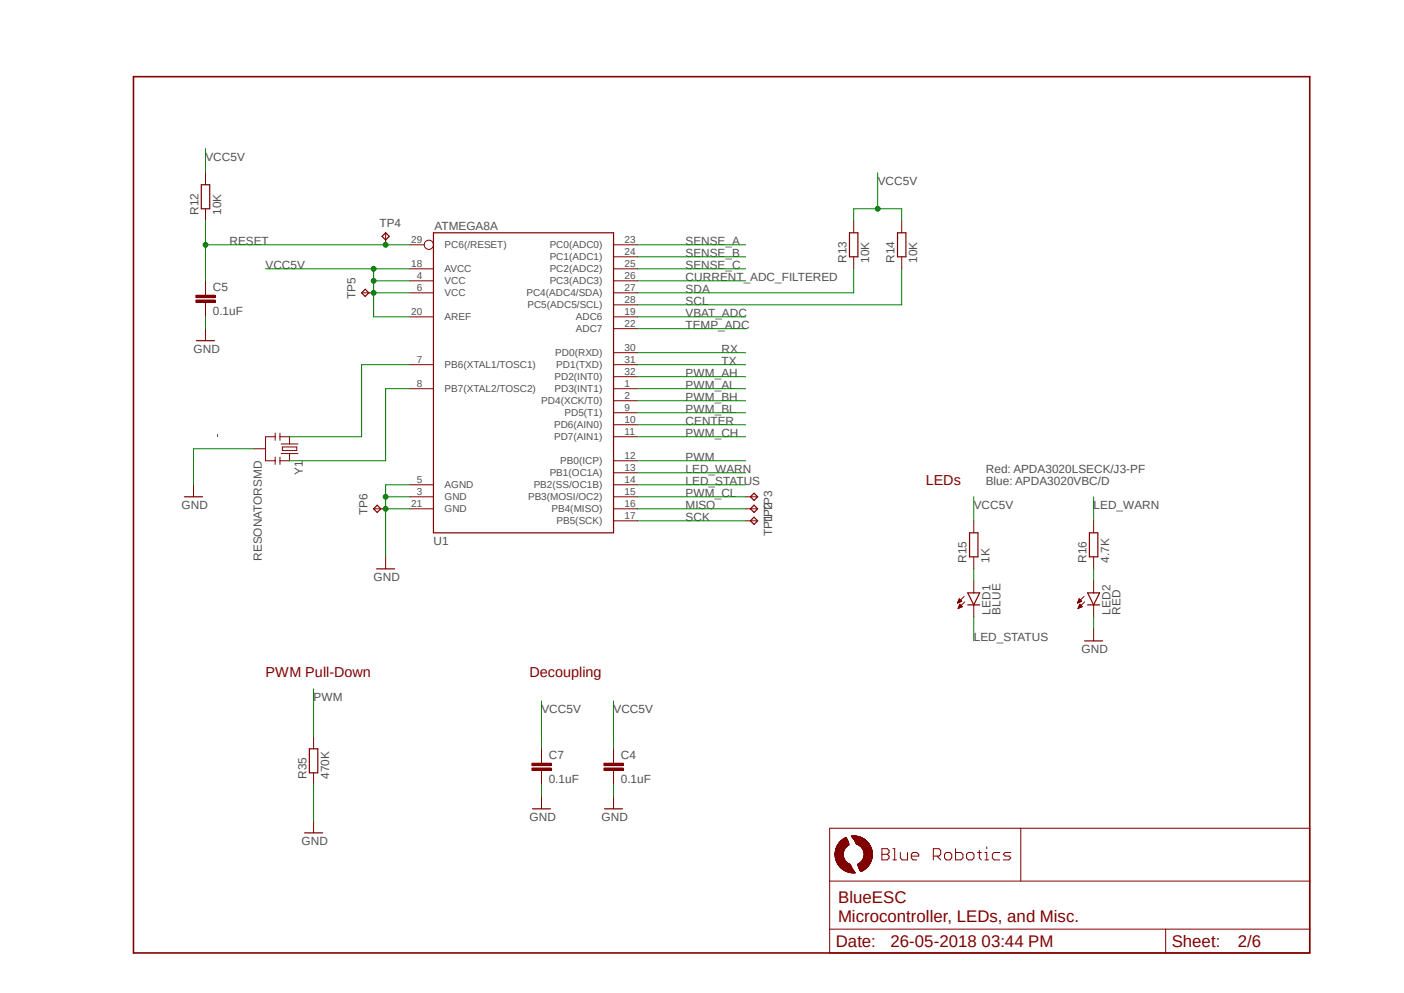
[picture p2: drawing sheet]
<svg xmlns="http://www.w3.org/2000/svg" width="297mm" height="210mm" viewBox="0 0 297 210" stroke-linecap="round" stroke-linejoin="round" font-family="sans-serif">
<path d="M27.7 15.9l249.8 186.2M277.5 15.9l-249.8 186.2" fill="none" stroke="#fff" stroke-width=".21"/>
<path d="M46 91.9v.5" fill="none" stroke="#505050" stroke-width=".21"/>
<path d="M28.2 16.2h248.9v185.3h-248.9z" fill="none" stroke="#800000" stroke-width=".34"/>
<g fill="none" stroke="#800000" stroke-width=".21">
<path d="M43.5 36.5v2.6M43.5 44.2v2.5M86.7 59.4h5M86.7 56.9h5M86.7 51.8h3M129.8 59.4h5.1M129.8 56.9h5.1M129.8 54.3h5.1M129.8 51.8h5.1M43.5 61.9v.5M43.5 64v.5M86.7 77.1h5"/>
<path d="M86.7 61.9h5M86.7 67h5M129.8 77.1h5.1M129.8 61.9h5.1M129.8 67h5.1M129.8 79.7h5.1M129.8 74.6h5.1M129.8 69.5h5.1M129.8 64.5h5.1M86.7 82.2h5M129.8 82.2h5.1M129.8 100h5.1"/>
<path d="M129.8 97.5h5.1M129.8 92.4h5.1M129.8 89.8h5.1M129.8 87.3h5.1M129.8 84.8h5.1M86.7 105.1h5M86.7 107.6h5M86.7 102.5h5M129.8 110.2h5.1M129.8 105.1h5.1M129.8 107.6h5.1M129.8 102.5h5.1"/>
<path d="M175.5 175.2h101.6v26.3h-101.6zM176.7 180h1.8M176.7 179.9h1.8M176.8 179.9h1.7M176.8 179.7h1.8M176.9 179.5h1.8M176.9 179.3h2M177 179.3h1.9M177 179.2h1.9M177 179.1h2M177 179.1h2.1M177 179h2.1"/>
<path d="M177.1 178.9h2.2M177.1 178.9h2.3M177.2 178.8h2.2M177.2 178.7h2.4M177.2 178.6h2.4M177.3 178.6h2.2M177.4 178.5h2.1M177.4 178.4h2.1M177.5 178.3l2 .1M177.5 178.3h2M177.5 178.2h2M177.6 178.2h1.9"/>
<path d="M177.6 178.1h1.9M177.7 178.1h1.8M177.8 178h1.6M177.8 177.9h1.6M177.9 177.8h1.4M178 177.8h1.3M178.1 177.7h1.2M178.1 177.6h1.1M178.2 177.6h1M178.2 177.5h1M178.3 177.5h.9M178.4 177.4h.7"/>
<path d="M178.5 177.4h.6M178.6 179.8h-1.8M178.6 177.3h.5M178.7 179.6h-1.9M178.8 179.4h-1.9M178.8 177.2h.2M178.9 177.1v.1M179 179.2h-2M179.2 178.9l-2.1 .1M179.5 178.7l-2.3 .1M180.1 176.8l1.4 .1M180.1 176.9h1.6"/>
<path d="M180.2 176.8h.8M180.2 177h1.6M180.3 177l1.8 .1M180.3 177h1.6M180.3 177.1h1.9M180.4 177.2h1.9M180.4 177.2l2.1 .1M180.4 177.2h2M180.5 177.3h2.1M180.6 177.4h2.1M180.6 177.5h2.3M180.6 177.4h2.2"/>
<path d="M180.7 177.5h2.3M180.7 177.6h2.3M180.8 177.7h2.3M180.8 177.8h2.4M180.8 177.8h2.5M180.9 177.9h2.5M180.9 178h2.5M181 178.1h2.5M181 178h2.5M181 178.1h2.6M181.1 178.3h2.6M181.1 178.2h2.5"/>
<path d="M181.1 178.5h2.8M181.1 178.4h2.7M181.2 178.5l2.7 .1M181.3 178.6h2.6M181.4 178.6h2.5M181.6 178.7h2.4M181.7 178.7l2.3 .1M181.8 178.8h2.3M181.8 178.9h2.3M181.9 178.9h2.2M182.1 179h2M182.1 179.1h2"/>
<path d="M182.2 179.1h2M182.2 179.2h2M182.3 179.2h1.9M182.3 179.3h2M182.4 179.4h1.9M182.4 179.3h1.9M182.5 179.5h1.8M182.5 179.6h1.9M182.6 179.7h1.8M182.6 179.8h1.8M182.7 179.9h1.7M182.7 180h1.7"/>
<path d="M186.6 179.5h1.1l.4 .4v.4l-.4 .4 .4 .4v.3l-.4 .5h-1.1zM188.9 179.5h.4v2.4M202.1 179.5v2.4h1.2l.4-.5v-.7l-.4-.4h-1.2M207.2 179.9v1.5l.4 .5M208.7 179.1v.4M215.9 175.2v11.1M175.5 196.5h101.6M175.5 186.4h101.6M176.7 180.6h1.7M176.7 180.8h1.7M176.7 180.7h1.7M176.7 180.5h1.7"/>
<path d="M176.7 180.3h1.7M176.7 181.1h1.7M176.7 181.4h1.8M176.7 181.3h1.7M176.7 181.2h1.7M176.7 181h1.7M176.7 180.9h1.7M176.7 180.4h1.7M176.7 180.2h1.7M176.7 180.1h1.7M176.7 181.5h1.8M176.8 181.7h1.8"/>
<path d="M176.8 181.6h1.8M176.8 181.9h1.9M176.8 181.8h1.9M176.8 181.8h1.8M176.9 182h1.9M176.9 181.9h1.8M176.9 182.1h2M177 182.2h1.9M177 182.1h1.9M177 182.3h2M177 182.2h2M177 182.4h2.2"/>
<path d="M177 182.3l2.1 .1M177.1 182.5h2.2M177.1 182.5h2.1M177.1 182.5l2.3 .1M177.2 182.6h2.3M177.2 182.7h2.5M177.2 182.7h2.4M177.2 182.8h2.6M177.3 182.8h2.6M177.3 182.9h2.6M177.4 183h2.5M177.4 182.9h2.5"/>
<path d="M177.4 183h2.6M177.5 183.1h2.5M177.5 183.2h2.5M177.6 183.3h2.4M177.7 183.4h2.4M177.7 183.3h2.4M177.8 183.5h2.3M177.8 183.5h2.4M177.9 183.6h2.3M177.9 183.6h2.4M178.1 183.7h2.2M178.1 183.8h2.2"/>
<path d="M178.2 183.8l2.2 .1M178.3 183.9h2.1M178.4 183.9h2M178.4 180.4l-1.7 .1M178.4 184h2.1M178.5 184l2 .1M178.6 184.1h2M178.7 184.1h1.9M178.8 184.2h1.8M178.9 184.2l1.8 .1M179.1 184.3h1.6M179.2 184.4h1.6"/>
<path d="M179.3 184.4h1.5M179.4 184.4l1.4 .1M179.7 184.5h1.2M179.9 184.6h1M180.2 184.6h.7M181.5 182.9h2.4M181.5 182.8h2.4M181.5 183.1h2.2M181.5 183h2.2M181.5 183h2.3M181.6 183.3h2M181.6 183.1h2.1"/>
<path d="M181.6 182.7h2.4M181.6 183.4h1.9M181.6 183.3h1.9M181.7 183.5h1.7M181.7 183.6h1.6M181.7 183.5h1.6M181.7 182.6h2.3M181.8 183.8h1.3M181.8 183.7h1.3M181.9 183.9h.9M181.9 183.9h1M181.9 184h.8"/>
<path d="M181.9 184h.9M181.9 182.5h2.2M182 184.2h.4M182 184.1h.5M182 184.2h.3M182 182.4h2.1M182.1 182.4h2M182.1 184.3h.1M182.2 182.3h2M182.2 182.2h2M182.4 182.1h1.9M182.4 182h1.9"/>
<path d="M182.5 181.9h1.8M182.5 181.9h1.9M182.5 181.8h1.9M182.6 181.7h1.8M182.6 181.6h1.8M182.7 181.5h1.7M182.7 181.4h1.7M182.8 181.3h1.7M182.8 181.2h1.7M182.8 180.2h1.7M182.8 180.1h1.7M182.8 180.3h1.7"/>
<path d="M182.8 181.1h1.7M182.8 181h1.7M182.8 180.9h1.7M182.8 180.4h1.7M182.8 180.6h1.7M182.8 180.8h1.7M182.8 180.7h1.7M182.8 180.5h1.7M183 183.8l-1.2 .1M183.3 183.6h-1.6M183.6 183.2h-2M183.9 182.8h-2.4"/>
<path d="M184.1 182.5l-2.3 .1M184.3 182.1l-2 .1M184.4 181.7h-1.8M184.5 180.8l-1.7 .1M186.6 180.7h1.1M188.9 181.9h.8M190.5 180.3v1.1l.3 .5h1.2v-1.6M192.8 181.1h1.6v-.4l-.5-.4h-.7l-.4 .4v.7l.4 .5h.7M197.4 181.1h1.2l.4-.4v-.8l-.4-.4h-1.2v2.4M198.2 181.1l.8 .8M200.2 180.3h.8l.3 .4v.7l-.3 .5h-.8l-.4-.5v-.7zM204.5 180.7l.4-.4h.8l.3 .4v.7l-.3 .5h-.8l-.4-.5z"/>
<path d="M206.8 180.3h.8M208.4 181.9h.7M208.4 180.3h.3v1.6M211.5 180.3h-1.2l-.4 .4v.7l.4 .5h1.2M213.8 180.3h-1.2l-.3 .4 .3 .4h.8l.4 .3-.4 .5h-1.1M246.6 196.5v5"/>
<circle cx="90.7" cy="51.8" r=".98"/>
</g>
<path d="M42.6 39.1h1.8v5.1h-1.8zM91.7 49.2h38.1v63.5h-38.1z" fill="none" stroke="#800000" stroke-width=".25"/>
<path d="M41.4 63.5h4.1v.5h-4.1z" fill-rule="evenodd" fill="#800000"/>
<path d="M41.4 63.5h4.1v.5h-4.1z" fill="none" stroke="#800000" stroke-width=".21"/>
<path d="M41.4 62.4h4.1v.5h-4.1z" fill-rule="evenodd" fill="#800000"/>
<g fill="none" stroke="#800000" stroke-width=".21">
<path d="M43.5 59.4v2.5M180.6 46.7v2.5M180.6 54.3v2.6M190.8 46.7v2.5M190.8 54.3v2.6M41.4 62.4h4.1v.5h-4.1zM43.5 64.5v2.5M43.5 69.5v2.6M53.6 94.9h2.6M58.2 92.4h-2v5.1h2M58.2 91.6v1.5M58.2 96.7v1.5"/>
<path d="M59.2 92.4h2.1v1.5M59.2 91.6v1.5M59.2 96.7v1.5M59.5 95.9h3.5M59.5 93.9h3.5M59.7 94.5h3.1v.8h-3.1zM61.3 95.9v1.6h-2.1M40.9 102.5v2.6M81.6 117.8v2.5M206 110.2v2.5M206 117.8v2.5M231.4 110.2v2.5"/>
<path d="M231.4 117.8v2.5M231.4 133v2.6M114.6 160.9v.5M114.6 162.9v.5"/>
</g>
<path d="M179.7 49.2h1.8v5.1h-1.8zM189.9 49.2h1.7v5.1h-1.7zM41.6 72.1h3.8M39 105.1h3.8M205.1 112.7h1.8v5.1h-1.8zM230.5 112.7h1.7v5.1h-1.7zM79.7 120.3h3.8M229.4 135.6h3.9" fill="none" stroke="#800000" stroke-width=".25"/>
<path d="M112.5 162.4h4.1v.5h-4.1z" fill-rule="evenodd" fill="#800000"/>
<path d="M112.5 162.4h4.1v.5h-4.1z" fill="none" stroke="#800000" stroke-width=".21"/>
<path d="M112.5 161.4h4.1v.5h-4.1z" fill-rule="evenodd" fill="#800000"/>
<path d="M114.6 158.4v2.5M112.5 161.4h4.1v.5h-4.1zM114.6 163.4v2.6M114.6 168.5v2.6M129.8 160.9v.5M129.8 162.9v.5" fill="none" stroke="#800000" stroke-width=".21"/>
<path d="M112.6 171.1h3.9" fill="none" stroke="#800000" stroke-width=".25"/>
<path d="M127.8 162.4h4v.5h-4z" fill-rule="evenodd" fill="#800000"/>
<path d="M127.8 162.4h4v.5h-4z" fill="none" stroke="#800000" stroke-width=".21"/>
<path d="M127.8 161.4h4v.5h-4z" fill-rule="evenodd" fill="#800000"/>
<g fill="none" stroke="#800000" stroke-width=".21">
<path d="M81.6 49.2v2.6M76.5 61.9h2.5M79 107.6h2.6M157.7 110.2h2.6M157.7 107.6h2.6M157.7 105.1h2.6M202.6 127.5h.1M202.6 127.4h.3M202.6 127.3h.6M202.7 127.2h.7M202.7 128.6h.2M202.7 127.1h.7"/>
<path d="M202.7 128.5h.3M202.8 127h.5M202.8 128.4h.4M202.8 126.9h.4M202.8 128.4h.7M202.9 126.8h.2M202.9 128.3h.6M202.9 126.7h.1M202.9 128.2h.5M202.9 126.7l-.3 .9M202.9 126.7l.6 .5-.9 .4M202.9 128.1h.4"/>
<path d="M203 128h.2M203 127.9h.2M203 127.8h.1M203.1 127.8l-.4 .9M203.1 127.8l.5 .5-.9 .4M204 126.2l-1.4 1.4M204.1 127.3l-1.4 1.4M206 122.9v2.5M206 127.9v2.6M228 127.5h.1M228 127.4h.3M228 127.3h.6"/>
<path d="M228.1 127.2h.7M228.1 128.6h.1M228.1 127.1h.7M228.1 128.5h.3M228.2 127h.5M228.2 128.4h.4M228.2 126.9h.4M228.2 126.8h.3M228.2 128.4h.7M228.3 126.7h.1M228.3 128.3h.6M228.3 128.2h.5"/>
<path d="M228.3 128.1h.4M228.3 126.7l-.4 .9M228.3 126.7l.5 .5M228.3 128h.3M228.4 127.9h.2M228.4 127.8h.1M228.4 127.8l-.4 .9M228.4 127.8l.5 .5-.9 .4M228.8 127.2l-.9 .4M229.3 126.2l-1.4 1.4M229.4 127.3l-1.4 1.4M231.4 122.9v2.5"/>
<path d="M231.4 127.9v2.6M66.3 155.9v2.5M129.8 158.4v2.5M66.3 163.4v2.6M66.3 173.6v2.5M127.8 161.4h4v.5h-4zM129.8 163.4v2.6M129.8 168.5v2.6"/>
</g>
<g fill="none" stroke="#800000" stroke-width=".25">
<path d="M80.8 50l.8-.8 .7 .8-.7 .8zM77.3 61.2l.7 .7-.7 .8-.8-.8zM79.8 106.8l.8 .8-.8 .8-.8-.8zM159.5 109.4l.8 .8-.8 .7-.8-.7zM159.5 106.8l.8 .8-.8 .8-.8-.8zM159.5 104.3l.8 .8-.8 .7-.8-.7zM204.7 125.4h2.6l-1.3 2.5zM204.7 127.9h2.6M230.1 127.9h2.5M230.1 125.4h2.5l-1.2 2.5zM65.4 158.4h1.8v5h-1.8zM64.4 176.1h3.8"/>
<path d="M127.9 171.1h3.8"/>
</g>
<path d="M134.9 51.8h22.8M134.9 54.3h22.8M134.9 56.9h22.8M43.5 67v2.5M81.6 105.1h5.1M86.7 102.5h-5.1v15.3" fill="none" stroke="#008000" stroke-width=".21"/>
<circle cx="81.6" cy="105.1" r=".51" fill="#008000"/>
<g fill="none" stroke="#008000" stroke-width=".21">
<path d="M81.6 107.6h5.1"/>
<circle cx="81.6" cy="105.1" r=".51"/>
</g>
<circle cx="81.6" cy="107.6" r=".51" fill="#008000"/>
<g fill="none" stroke="#008000" stroke-width=".21">
<path d="M79 59.4h7.7M86.7 56.9h-7.7v5h7.7M134.9 67h22.8M53.6 94.9h-12.7v7.6M134.9 89.8h22.8M231.4 130.5v2.5M66.3 166v7.6M114.6 166v2.5M129.8 166v2.5"/>
<circle cx="81.6" cy="107.6" r=".51"/>
</g>
<circle cx="79" cy="59.4" r=".51" fill="#008000"/>
<g fill="none" stroke="#008000" stroke-width=".21">
<path d="M56.2 56.9h22.8"/>
<circle cx="79" cy="59.4" r=".51"/>
</g>
<circle cx="79" cy="56.9" r=".51" fill="#008000"/>
<g fill="none" stroke="#008000" stroke-width=".21">
<path d="M79 61.9v5.1h7.7"/>
<circle cx="79" cy="56.9" r=".51"/>
</g>
<circle cx="79" cy="61.9" r=".51" fill="#008000"/>
<g fill="none" stroke="#008000" stroke-width=".21">
<path d="M43.5 31.5v5M185.7 36.5v7.7M180.6 46.7v-2.5h10.2v2.5"/>
<circle cx="79" cy="61.9" r=".51"/>
</g>
<circle cx="185.7" cy="44.2" r=".51" fill="#008000"/>
<g fill="none" stroke="#008000" stroke-width=".21">
<path d="M43.5 51.8h43.2M43.5 46.7v12.7M180.6 56.9v5h-45.7M190.8 56.9v7.6h-55.9M86.7 77.1h-10.2v15.3h-15.2M134.9 74.6h22.8M134.9 77.1h22.8M134.9 69.5h22.8M134.9 79.7h22.8M86.7 82.2h-5.1v15.3h-20.3M134.9 100h22.8M134.9 82.2h22.8"/>
<path d="M134.9 87.3h22.8M134.9 97.5h22.8M134.9 92.4h22.8M134.9 84.8h22.8M134.9 105.1h22.8M134.9 102.5h22.8M134.9 107.6h22.8M134.9 110.2h22.8M206 105.1v5.1M231.4 105.1v5.1M206 130.5v5.1M66.3 145.7v10.2"/>
<path d="M114.6 148.3v10.1M129.8 148.3v10.1"/>
<circle cx="185.7" cy="44.2" r=".51"/>
</g>
<circle cx="43.5" cy="51.8" r=".51" fill="#008000"/>
<circle cx="43.5" cy="51.8" r=".51" fill="none" stroke="#008000" stroke-width=".21"/>
<circle cx="81.6" cy="51.8" r=".51" fill="#008000"/>
<g fill="none" stroke="#008000" stroke-width=".21">
<path d="M134.9 59.4h22.8M206 120.3v2.6M231.4 120.3v2.6"/>
<circle cx="81.6" cy="51.8" r=".51"/>
</g>
<g font-size="3.6" fill="#800000">
<text x="177.3" y="190.9">BlueESC</text>
<text x="177.3" y="195">Microcontroller, LEDs, and Misc.</text>
<text x="176.8" y="200.3">Date:</text>
<text x="188.4" y="200.3">26-05-2018 03:44 PM</text>
<text x="247.9" y="200.3">Sheet:</text>
<text x="261.8" y="200.3">2/6</text>
</g>
<g font-size="3" fill="#800000">
<text x="195.8" y="102.5">LEDs</text>
<text x="56.2" y="143.2">PWM Pull-Down</text>
<text x="112" y="143.2">Decoupling</text>
</g>
<g font-size="2.5" fill="#505050">
<text x="43.5" y="34">VCC5V</text>
<text x="185.7" y="39.1">VCC5V</text>
<text x="42" y="45.4" transform="rotate(-90 42 45.4)">R12</text>
<text x="46.8" y="45.4" transform="rotate(-90 46.8 45.4)">10K</text>
<text x="80.3" y="48">TP4</text>
<text x="48.6" y="51.8">RESET</text>
<text x="91.9" y="48.7">ATMEGA8A</text>
<text x="145" y="51.8">SENSE_A</text>
<text x="56.2" y="56.9">VCC5V</text>
<text x="145" y="54.3">SENSE_B</text>
<text x="145" y="56.9">SENSE_C</text>
<text x="145" y="59.4">CURRENT_ADC_FILTERED</text>
<text x="179.1" y="55.6" transform="rotate(-90 179.1 55.6)">R13</text>
<text x="183.9" y="55.6" transform="rotate(-90 183.9 55.6)">10K</text>
<text x="189.2" y="55.6" transform="rotate(-90 189.2 55.6)">R14</text>
<text x="194.1" y="55.6" transform="rotate(-90 194.1 55.6)">10K</text>
<text x="45" y="61.6">C5</text>
<text x="75.2" y="63.2" transform="rotate(-90 75.2 63.2)">TP5</text>
<text x="145" y="61.9">SDA</text>
<text x="145" y="64.5">SCL</text>
<text x="45" y="66.6">0.1uF</text>
<text x="145" y="67">VBAT_ADC</text>
<text x="145" y="69.6">TEMP_ADC</text>
<text x="40.9" y="74.6">GND</text>
<text x="152.7" y="74.6">RX</text>
<text x="152.7" y="77.1">TX</text>
<text x="145" y="82.2">PWM_AL</text>
<text x="145" y="79.7">PWM_AH</text>
<text x="145" y="89.8">CENTER</text>
<text x="145" y="87.3">PWM_BL</text>
<text x="145" y="84.8">PWM_BH</text>
<text x="145" y="92.4">PWM_CH</text>
<text x="64.1" y="100.5" transform="rotate(-90 64.1 100.5)">Y1</text>
<text x="145" y="100">LED_WARN</text>
<text x="145" y="97.5">PWM</text>
<text x="208.5" y="100">Red: APDA3020LSECK/J3-PF</text>
<text x="38.4" y="107.6">GND</text>
<text x="145" y="105.1">PWM_CL</text>
<text x="145" y="102.5">LED_STATUS</text>
<text x="145" y="107.6">MISO</text>
<text x="206" y="107.6">VCC5V</text>
<text x="208.5" y="102.5">Blue: APDA3020VBC/D</text>
<text x="231.4" y="107.6">LED_WARN</text>
<text x="77.8" y="108.9" transform="rotate(-90 77.8 108.9)">TP6</text>
<text x="145" y="110.2">SCK</text>
<text x="163.3" y="113.5" transform="rotate(-90 163.3 113.5)">TP1 TP3</text>
<text x="163.3" y="110.9" transform="rotate(-90 163.3 110.9)">TP2</text>
<text x="55.4" y="118.6" transform="rotate(-90 55.4 118.6)">RESONATORSMD</text>
<text x="91.7" y="115.2">U1</text>
<text x="204.5" y="119" transform="rotate(-90 204.5 119)">R15</text>
<text x="209.3" y="119" transform="rotate(-90 209.3 119)">1K</text>
<text x="229.9" y="119" transform="rotate(-90 229.9 119)">R16</text>
<text x="234.7" y="119" transform="rotate(-90 234.7 119)">4.7K</text>
<text x="79" y="122.9">GND</text>
<text x="209.6" y="130" transform="rotate(-90 209.6 130)">LED1</text>
<text x="211.7" y="130" transform="rotate(-90 211.7 130)">BLUE</text>
<text x="234.9" y="130" transform="rotate(-90 234.9 130)">LED2</text>
<text x="237.1" y="130" transform="rotate(-90 237.1 130)">RED</text>
<text x="206" y="135.6">LED_STATUS</text>
<text x="228.8" y="138.1">GND</text>
<text x="66.3" y="148.3">PWM</text>
<text x="114.6" y="150.8">VCC5V</text>
<text x="129.8" y="150.8">VCC5V</text>
<text x="116.1" y="160.5">C7</text>
<text x="131.3" y="160.5">C4</text>
<text x="64.8" y="164.7" transform="rotate(-90 64.8 164.7)">R35</text>
<text x="69.6" y="164.7" transform="rotate(-90 69.6 164.7)">470K</text>
<text x="116.1" y="165.6">0.1uF</text>
<text x="131.3" y="165.6">0.1uF</text>
<text x="112" y="173.6">GND</text>
<text x="127.3" y="173.6">GND</text>
<text x="63.8" y="178.7">GND</text>
</g>
<g font-size="2.1" fill="#505050">
<text x="87" y="51.4">29</text>
<text x="94.1" y="52.5">PC6(/RESET)</text>
<text x="116.3" y="52.5">PC0(ADC0)</text>
<text x="132.1" y="53.9">24</text>
<text x="132.1" y="51.4">23</text>
<text x="87" y="56.5">18</text>
<text x="88.2" y="59">4</text>
<text x="94.1" y="57.6">AVCC</text>
<text x="116.3" y="57.6">PC2(ADC2)</text>
<text x="116.3" y="55.1">PC1(ADC1)</text>
<text x="132.1" y="59">26</text>
<text x="132.1" y="56.5">25</text>
<text x="88.2" y="61.6">6</text>
<text x="94.1" y="60.2">VCC</text>
<text x="94.1" y="62.7">VCC</text>
<text x="111.4" y="62.7">PC4(ADC4/SDA)</text>
<text x="111.6" y="65.2">PC5(ADC5/SCL)</text>
<text x="116.3" y="60.2">PC3(ADC3)</text>
<text x="132.1" y="64.1">28</text>
<text x="132.1" y="61.6">27</text>
<text x="87" y="66.6">20</text>
<text x="94.1" y="67.8">AREF</text>
<text x="121.8" y="70.3">ADC7</text>
<text x="121.8" y="67.8">ADC6</text>
<text x="132.1" y="69.2">22</text>
<text x="132.1" y="66.6">19</text>
<text x="88.2" y="76.8">7</text>
<text x="94.1" y="77.9">PB6(XTAL1/TOSC1)</text>
<text x="117.5" y="75.4">PD0(RXD)</text>
<text x="117.7" y="77.9">PD1(TXD)</text>
<text x="132.1" y="76.8">31</text>
<text x="132.1" y="74.3">30</text>
<text x="88.2" y="81.9">8</text>
<text x="94.1" y="83">PB7(XTAL2/TOSC2)</text>
<text x="117.3" y="83">PD3(INT1)</text>
<text x="117.3" y="80.4">PD2(INT0)</text>
<text x="132.1" y="81.9">1</text>
<text x="132.1" y="79.3">32</text>
<text x="114.5" y="85.5">PD4(XCK/T0)</text>
<text x="119.4" y="88.1">PD5(T1)</text>
<text x="132.1" y="89.5">10</text>
<text x="132.1" y="87">9</text>
<text x="132.1" y="84.4">2</text>
<text x="117.2" y="93.1">PD7(AIN1)</text>
<text x="117.2" y="90.6">PD6(AIN0)</text>
<text x="132.1" y="92">11</text>
<text x="116.3" y="100.8">PB1(OC1A)</text>
<text x="118.5" y="98.2">PB0(ICP)</text>
<text x="132.1" y="99.7">13</text>
<text x="132.1" y="97.1">12</text>
<text x="87" y="107.3">21</text>
<text x="88.2" y="104.7">3</text>
<text x="88.2" y="102.2">5</text>
<text x="94.1" y="105.8">GND</text>
<text x="94.1" y="103.3">AGND</text>
<text x="111.7" y="105.8">PB3(MOSI/OC2)</text>
<text x="112.9" y="103.3">PB2(SS/OC1B)</text>
<text x="132.1" y="107.3">16</text>
<text x="132.1" y="104.7">15</text>
<text x="132.1" y="102.2">14</text>
<text x="94.1" y="108.4">GND</text>
<text x="116.7" y="108.4">PB4(MISO)</text>
<text x="117.7" y="110.9">PB5(SCK)</text>
<text x="132.1" y="109.8">17</text>
</g>
</svg>
